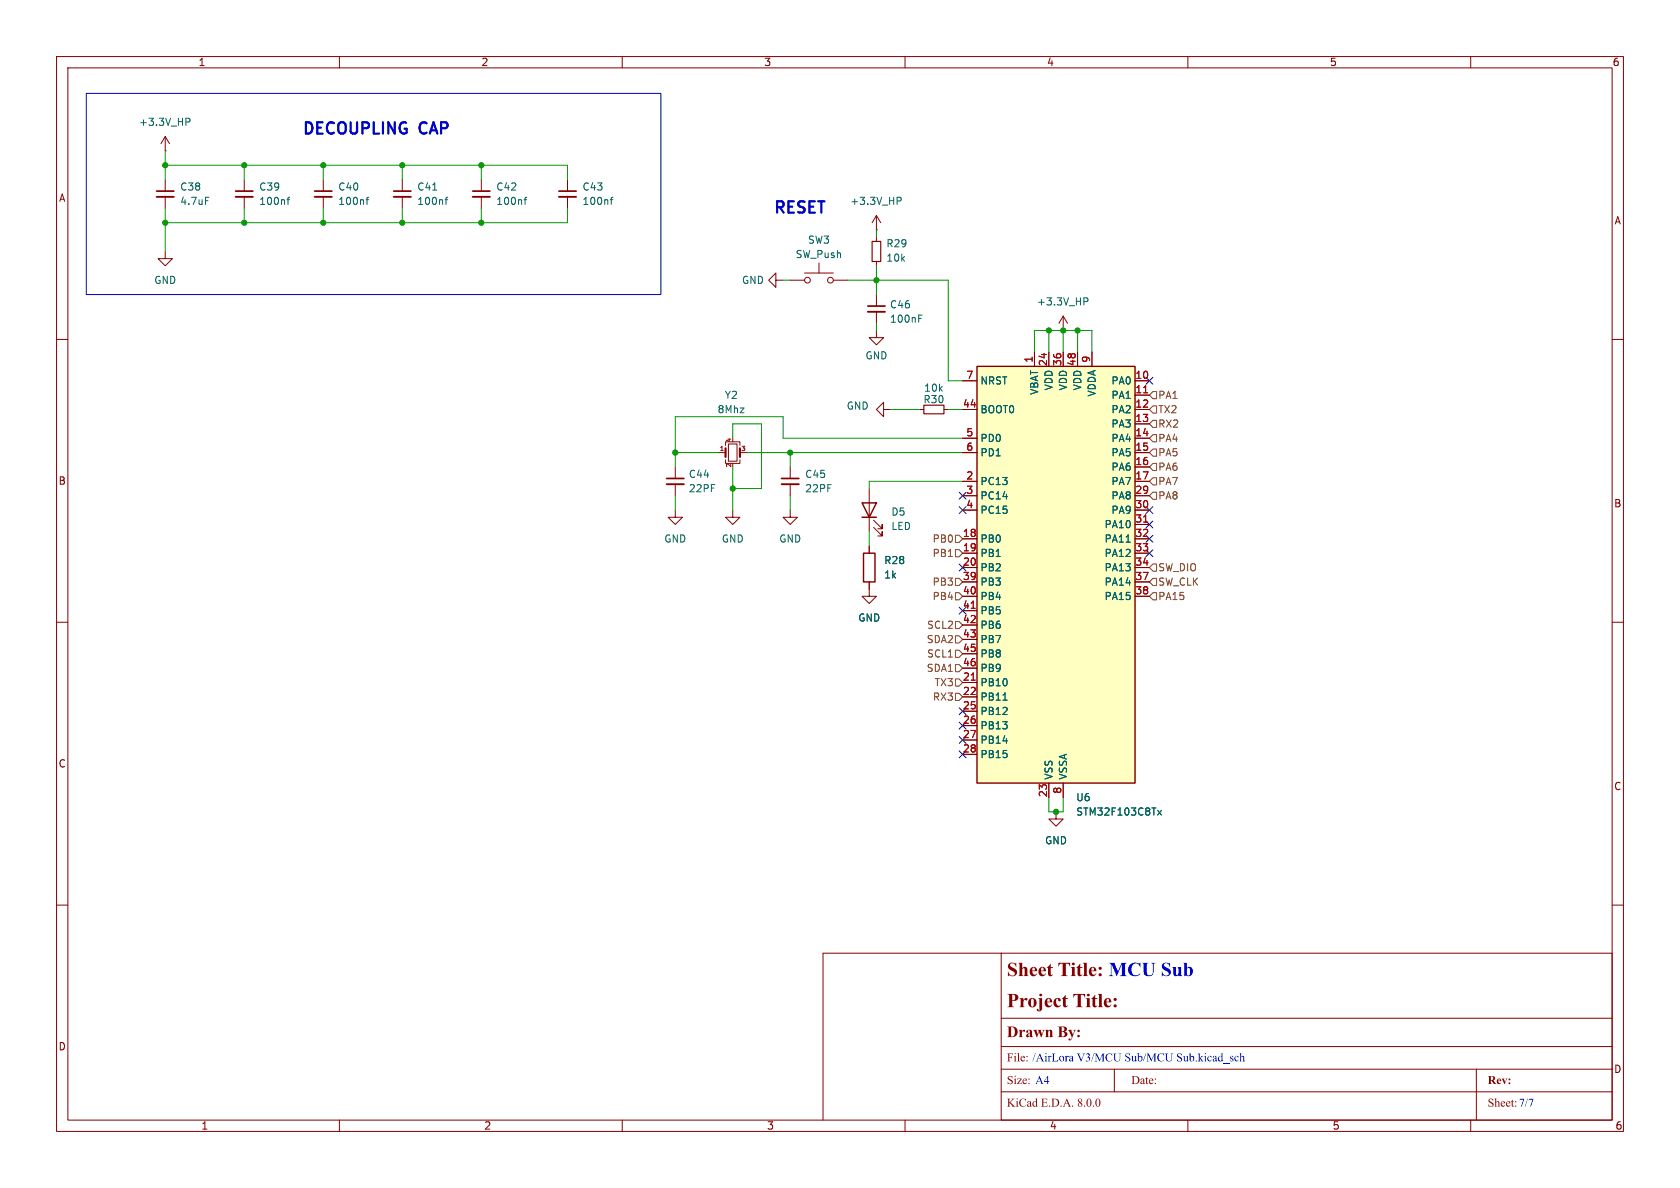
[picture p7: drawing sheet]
<svg xmlns="http://www.w3.org/2000/svg" width="297mm" height="210mm" viewBox="0 0 297 210" stroke-linecap="round" stroke-linejoin="round" font-family="sans-serif">
<g fill="none" stroke="#840000" stroke-width=".18">
<path d="M10 10h277v190h-277zM12 12h273v186h-273zM60 10v2M110 10v2M160 10v2M210 10v2M260 10v2M10 60h2M154.9 58.4v1.3h1.3l-1.3 1.3-1.2-1.3h1.2M285 60h2M129.5 90.2v1.2h1.3l-1.3 1.3-1.2-1.3h1.2M153.7 96.5v1.3"/>
<path d="M10 110h2M153.7 102.9v2.5h1.2l-1.2 1.3-1.3-1.3h1.3M285 110h2M10 160h2M285 160h2M177 168.5h108v29.5h-108zM177 180h108M177 168.5h-31.5v29.5M60 198v2M110 198v2M160 198v2M177 193h108"/>
<path d="M177 189h108M177 185h108M197 189v4M210 198v2M260 198v2M261 189v9"/>
</g>
<path d="M152.7 97.8h2v5.1h-2z" fill="none" stroke="#840000" stroke-width=".25"/>
<path d="M172.7 64.8h28v73.6h-28z" fill="#ffffc2"/>
<path d="M172.7 64.8h28v73.6h-28zM152.4 88.9h2.5l-1.2 2.5zM152.4 91.4h2.5" fill="none" stroke="#840000" stroke-width=".25"/>
<g fill="none" stroke="#840000" stroke-width=".18">
<path d="M29.2 26.7h.1M29.2 24.1v2.6M29.2 31.8v2M29.2 34.8v2M29.2 24.1l-.8 1.3M29.2 24.1l.8 1.3M43.2 31.8v2M43.2 34.8v2M57.1 31.8v2M57.1 34.8v2M71.1 31.8v2M71.1 34.8v2"/>
<path d="M85.1 31.8v2M85.1 34.8v2M100.3 31.8v2M100.3 34.8v2M154.9 38.1v2.5M154.9 38.1l-.7 1.3M154.9 38.1l.8 1.3M29.2 44.5v1.2h1.3l-1.3 1.3-1.3-1.3h1.3M137.2 49.5v-1.2l-1.3 1.2 1.3 1.3v-1.3h1.2M139.7 49.5h2.5M142.2 48.3h5.1M144.8 46.5v1.8"/>
<path d="M147.3 49.5h2.6M154.9 40.6h.1M154.9 41.9v.8M154.9 46.2v.8M154.9 52.1v2M154.9 55.1v2.1M188 58.4h.1M188 55.9v2.5M188 55.9l-.8 1.3M188 55.9l.7 1.3M128.3 78.7v-.6h2.5v.6M128.8 78.5h1.5v3h-1.5z"/>
<path d="M156.2 72.4v-1.3l-1.3 1.3 1.3 1.3v-1.3h1.3M162.6 72.4h.7M166.9 72.4h.7M170.2 67.3h2.5M170.2 72.4h2.5M170.2 77.5h2.5M182.9 62.2v2.6M185.4 62.2v2.6M188 62.2v2.6M190.5 62.2v2.6M193 62.2v2.6M200.7 67.3h2.5"/>
<path d="M200.7 69.9h2.5M200.7 72.4h2.5M200.7 74.9h2.5M200.7 77.5h2.5M119.4 90.2v1.2h1.2l-1.2 1.3-1.3-1.3h1.3M119.4 82.6v2M119.4 85.6v2M127 80h1.3M128.3 81.3v.6h2.5v-.6M130.8 80h1.3M139.7 90.2v1.2h1.3l-1.3 1.3-1.3-1.3h1.3M139.7 82.6v2"/>
<path d="M139.7 85.6v2M153.7 86.4v7.6M153.7 96.5v1.3M154.4 93.2l1.6 1.5v-.7v.7h-.8M154.4 91.9l1.6 1.6v-.8v.8h-.8M170.2 80h2.5M170.2 85.1h2.5M170.2 95.3h2.5M170.2 97.8h2.5M170.2 87.6h2.5M170.2 90.2h2.5M200.7 80h2.5"/>
<path d="M200.7 82.6h2.5M200.7 85.1h2.5M200.7 95.3h2.5M200.7 97.8h2.5M200.7 87.6h2.5M200.7 90.2h2.5M200.7 92.7h2.5M153.7 102.9v1.2M170.2 100.3h2.5M170.2 102.9h2.5M170.2 105.4h2.5M170.2 108h2.5"/>
<path d="M170.2 110.5h2.5M170.2 113h2.5M170.2 115.6h2.5M170.2 118.1h2.5M200.7 100.3h2.5M200.7 102.9h2.5M200.7 105.4h2.5M170.2 120.7h2.5M170.2 123.2h2.5M170.2 125.7h2.5M170.2 128.3h2.5M170.2 130.8h2.5"/>
<path d="M170.2 133.4h2.5M185.4 138.4v2.6M188 138.4v2.6M186.7 143.5v1.3h1.3l-1.3 1.3-1.3-1.3h1.3"/>
<circle cx="142.7" cy="49.5" r=".51"/>
<circle cx="146.8" cy="49.5" r=".51"/>
</g>
<path d="M202.2 69.4h.7M202.2 92.3h.7M171.7 107.5h.7M171.7 120.2h.7" fill="none" stroke="#a90000" stroke-width=".18"/>
<g fill="none" stroke="#006464" stroke-width=".18">
<path d="M32.9 20.9h.5l.2 .2-.1 .4-.6 .1M36.3 34.9h.6M50.7 35.3h.5M51.2 34.9l-.3 .2v1M64.7 35.3h.5M65.2 34.9l-.3 .2v1M76.5 33.6h.7M78.7 35.3h.5M79.2 34.9l-.3 .2v1M92.6 35.3h.5M93.1 34.9l-.3 .2v1M107.9 35.3h.5"/>
<path d="M108.4 34.9l-.3 .2v1M158.6 34.9h.5l.2 .2-.1 .4h-.6M162.4 56.3h.4M162.4 55.7h.6M191.6 52.6h.5l.2 .3-.1 .4h-.6M199.1 95.8h.7M177.3 123.8h.7M204.7 143.2l.6 .9M205.3 143.2l-.6 .9"/>
</g>
<path d="M128.3 79.2v1.6M130.8 79.2v1.6" fill="none" stroke="#840000" stroke-width=".38"/>
<path d="M27.7 34.8h3M41.7 34.8h3M55.6 34.8h3.1M69.6 34.8h3M83.6 34.8h3M98.8 34.8h3.1M153.4 55.1h3.1M117.9 85.6h3M138.2 85.6h3" fill="none" stroke="#840000" stroke-width=".33"/>
<path d="M27.7 33.8h3M41.7 33.8h3M55.6 33.8h3.1M69.6 33.8h3M83.6 33.8h3M98.8 33.8h3.1M153.4 54.1h3.1M117.9 84.6h3M138.2 84.6h3" fill="none" stroke="#840000" stroke-width=".3"/>
<path d="M154.2 42.7h1.5v3.5h-1.5zM163.3 71.6h3.6v1.6h-3.6z" fill="none" stroke="#840000" stroke-width=".2"/>
<g fill="none" stroke="#725600" stroke-width=".18">
<path d="M203.8 74.3h.7v1.3h-.7l-.6-.7zM203.8 79.4h.7v1.2h-.7l-.6-.6zM203.8 69.2h.7v1.3h-.7l-.6-.6zM203.8 71.8h.7v1.2h-.7l-.6-.6zM203.8 76.8h.7v1.3h-.7l-.6-.6zM168.9 94.6h.6l.7 .7-.7 .6h-.6zM168.9 97.2h.6l.7 .6-.7 .6h-.6zM203.8 84.5h.7v1.2h-.7l-.6-.6zM203.8 81.9h.7v1.3h-.7l-.6-.6zM203.8 87h.7v1.3h-.7l-.6-.7zM203.8 99.7h.7v1.3h-.7l-.6-.7zM168.9 102.2h.6l.7 .7-.7 .6h-.6z"/>
<path d="M168.9 114.9h.6l.7 .7-.7 .6h-.6zM168.9 112.4h.6l.7 .6-.7 .7h-.6zM168.9 117.5h.6l.7 .6-.7 .6h-.6zM168.9 109.9h.6l.7 .6-.7 .6h-.6zM168.9 104.8h.6l.7 .6-.7 .6h-.6zM203.8 104.8h.7v1.2h-.7l-.6-.6zM203.8 102.2h.7v1.3h-.7l-.6-.6zM168.9 122.6h.6l.7 .6-.7 .6h-.6zM168.9 120h.6l.7 .7-.7 .6h-.6z"/>
</g>
<path d="M15.2 16.5h101.6v35.6h-101.6z" fill="none" stroke="#0000c2" stroke-width=".18"/>
<g fill="none" stroke="#009600" stroke-width=".18">
<path d="M29.2 29.2h71.1v2.6M29.2 26.7v5.1M29.2 36.8v7.7M43.2 29.2v2.6M43.2 36.8v2.6M57.1 29.2v2.6M57.1 36.8v2.6M71.1 29.2v2.6M71.1 36.8v2.6M85.1 29.2v2.6M85.1 36.8v2.6M100.3 36.8v2.6h-71.1"/>
<path d="M138.4 49.5h1.3M149.9 49.5h17.7v17.8h2.6M154.9 40.6v1.3M154.9 47v5.1M154.9 57.2v1.2M185.4 58.4v3.8M188 58.4v3.8M190.5 58.4v3.8M129.5 77.5v-2.6h5.1v11.5h-5.1M157.5 72.4h5.1M167.6 72.4h2.6M170.2 77.5h-31.8v-3.8h-19v8.9"/>
<path d="M182.9 62.2v-3.8h10.1v3.8M119.4 87.6v2.6M119.4 80h7.6M129.5 82.6v7.6M132.1 80h38.1M139.7 80v2.6M139.7 87.6v2.6M153.7 94v2.5M170.2 85.1h-16.5v1.3M185.4 141v2.5h2.6v-2.5"/>
</g>
<g fill="none" stroke="#000084" stroke-width=".18">
<path d="M202.6 66.7l1.2 1.2M203.8 66.7l-1.2 1.2M169.6 99.7l1.2 1.2M169.6 89.6l1.2 1.2M169.6 87l1.2 1.2M170.8 99.7l-1.2 1.2M170.8 89.6l-1.2 1.2M170.8 87l-1.2 1.2M202.6 94.6l1.2 1.3M202.6 97.2l1.2 1.2M202.6 92.1l1.2 1.2M202.6 89.6l1.2 1.2"/>
<path d="M203.8 97.2l-1.2 1.2M203.8 94.6l-1.2 1.3M203.8 92.1l-1.2 1.2M203.8 89.6l-1.2 1.2M169.6 107.3l1.2 1.3M170.8 107.3l-1.2 1.3M169.6 132.7l1.2 1.3M169.6 130.2l1.2 1.2M169.6 127.7l1.2 1.2M169.6 125.1l1.2 1.2M170.8 132.7l-1.2 1.3M170.8 130.2l-1.2 1.2"/>
<path d="M170.8 127.7l-1.2 1.2M170.8 125.1l-1.2 1.2"/>
</g>
<g fill="#009600" stroke="#009600" stroke-width=".18">
<circle cx="139.7" cy="80" r=".46"/>
<circle cx="119.4" cy="80" r=".46"/>
<circle cx="129.5" cy="86.4" r=".46"/>
<circle cx="186.7" cy="143.5" r=".46"/>
<circle cx="154.9" cy="49.5" r=".46"/>
<circle cx="185.4" cy="58.4" r=".46"/>
<circle cx="188" cy="58.4" r=".46"/>
<circle cx="190.5" cy="58.4" r=".46"/>
<circle cx="85.1" cy="29.2" r=".46"/>
<circle cx="85.1" cy="39.4" r=".46"/>
<circle cx="71.1" cy="39.4" r=".46"/>
<circle cx="43.2" cy="29.2" r=".46"/>
<circle cx="57.1" cy="39.4" r=".46"/>
<circle cx="43.2" cy="39.4" r=".46"/>
<circle cx="57.1" cy="29.2" r=".46"/>
<circle cx="71.1" cy="29.2" r=".46"/>
<circle cx="29.2" cy="39.4" r=".46"/>
<circle cx="29.2" cy="29.2" r=".46"/>
</g>
<g font-size="3.5" fill="#840000">
<text x="178" y="173.5">SheetTitle: MCU Sub</text>
<text x="178" y="179">ProjectTitle:</text>
</g>
<g font-size="2.8" fill="#0000c2">
<text x="53.3" y="23.9">DECOUPLING</text>
<text x="74.3" y="23.9">CAP</text>
<text x="136.7" y="37.9">RESET</text>
</g>
<text font-size="2.8" fill="#840000" x="178" y="184.1">DrawnBy:</text>
<g font-size="2.1" fill="#00f">
<text x="178" y="188.2">File: /AirLora V3/MCU Sub/MCUSub.kicad_sch</text>
<text x="178" y="192.2">Size: A4</text>
<text x="263" y="196.2">Sheet:7/7</text>
</g>
<g font-size="2.1" fill="#840000">
<text x="178" y="196.2">KiCadE.D.A. 8.0.0</text>
<text x="200" y="192.2">Date:</text>
<text x="263" y="192.2">Rev:</text>
</g>
<g font-size="1.8" fill="#840000">
<text x="35" y="11.9">1</text>
<text x="85" y="11.9">2</text>
<text x="135" y="11.9">3</text>
<text x="185" y="11.9">4</text>
<text x="235" y="11.9">5</text>
<text x="285" y="11.9">6</text>
<text x="10.3" y="35.9">A</text>
<text x="285.3" y="39.9">A</text>
<text x="10.3" y="85.9">B</text>
<text x="285.3" y="89.9">B</text>
<text x="10.3" y="135.9">C</text>
<text x="285.3" y="139.9">C</text>
<text x="10.3" y="185.9">D</text>
<text x="285.3" y="189.9">D</text>
<text x="35.5" y="199.9">1</text>
<text x="85.5" y="199.9">2</text>
<text x="135.5" y="199.9">3</text>
<text x="185.5" y="199.9">4</text>
<text x="235.5" y="199.9">5</text>
<text x="285.5" y="199.9">6</text>
</g>
<g font-size="1.8" fill="#006464">
<text x="24.5" y="22.5">+3.3V_HP</text>
<text x="31.8" y="33.9">C38</text>
<text x="45.7" y="33.9">C39</text>
<text x="59.7" y="33.9">C40</text>
<text x="73.7" y="33.9">C41</text>
<text x="87.6" y="33.9">C42</text>
<text x="102.9" y="33.9">C43</text>
<text x="31.8" y="36.4">4.7uF</text>
<text x="45.7" y="36.4">100nf</text>
<text x="59.7" y="36.4">100nf</text>
<text x="73.7" y="36.4">100nf</text>
<text x="87.6" y="36.4">100nf</text>
<text x="102.9" y="36.4">100nf</text>
<text x="150.2" y="36.4">+3.3V_HP</text>
<text x="140.6" y="45.8">SW_Push</text>
<text x="142.7" y="43.3">SW3</text>
<text x="156.6" y="46.5">10k</text>
<text x="156.6" y="43.9">R29</text>
<text x="27.2" y="50.4">GND</text>
<text x="131.1" y="50.4">GND</text>
<text x="157.2" y="57.3">100nF</text>
<text x="157.2" y="54.7">C46</text>
<text x="183.2" y="54.2">+3.3V_HP</text>
<text x="152.9" y="63.7">GND</text>
<text x="128" y="70.7">Y2</text>
<text x="163.2" y="71.5">R30</text>
<text x="163.3" y="69.4">10k</text>
<text x="173.2" y="68.2">NRST</text>
<text x="183.7" y="69.9" transform="rotate(-90 183.7 69.9)">VBAT</text>
<text x="186.3" y="69.1" transform="rotate(-90 186.3 69.1)">VDD</text>
<text x="188.8" y="69.1" transform="rotate(-90 188.8 69.1)">VDD</text>
<text x="191.4" y="69.1" transform="rotate(-90 191.4 69.1)">VDD</text>
<text x="193.9" y="70.2" transform="rotate(-90 193.9 70.2)">VDDA</text>
<text x="196.4" y="68.2">PA0</text>
<text x="196.4" y="70.7">PA1</text>
<text x="126.8" y="73.3">8Mhz</text>
<text x="149.6" y="72.6">GND</text>
<text x="173.2" y="73.3">BOOT0</text>
<text x="196.4" y="73.3">PA2</text>
<text x="196.4" y="75.8">PA3</text>
<text x="173.2" y="78.3">PD0</text>
<text x="173.2" y="80.9">PD1</text>
<text x="196.4" y="78.3">PA4</text>
<text x="196.4" y="80.9">PA5</text>
<text x="196.4" y="83.4">PA6</text>
<text x="121.7" y="84.7">C44</text>
<text x="121.7" y="87.2">22PF</text>
<text x="142.2" y="84.7">C45</text>
<text x="142.2" y="87.2">22PF</text>
<text x="173.2" y="86">PC13</text>
<text x="173.2" y="88.5">PC14</text>
<text x="196.4" y="86">PA7</text>
<text x="196.4" y="88.5">PA8</text>
<text x="157.5" y="91.4">D5</text>
<text x="157.5" y="93.9">LED</text>
<text x="173.2" y="91">PC15</text>
<text x="195.2" y="93.6">PA10</text>
<text x="196.4" y="91">PA9</text>
<text x="117.3" y="96.1">GND</text>
<text x="127.5" y="96.1">GND</text>
<text x="137.7" y="96.1">GND</text>
<text x="156.2" y="99.9">R28</text>
<text x="173.2" y="96.1">PB0</text>
<text x="173.2" y="98.7">PB1</text>
<text x="173.2" y="101.2">PB2</text>
<text x="195.2" y="96.1">PA11</text>
<text x="195.2" y="98.7">PA12</text>
<text x="195.2" y="101.2">PA13</text>
<text x="156.2" y="102.5">1k</text>
<text x="173.2" y="103.7">PB3</text>
<text x="173.2" y="106.3">PB4</text>
<text x="195.2" y="103.7">PA14</text>
<text x="195.2" y="106.3">PA15</text>
<text x="151.6" y="110.1">GND</text>
<text x="173.2" y="108.8">PB5</text>
<text x="173.2" y="111.4">PB6</text>
<text x="173.2" y="113.9">PB7</text>
<text x="173.2" y="116.4">PB8</text>
<text x="173.2" y="119">PB9</text>
<text x="173.2" y="121.5">PB10</text>
<text x="173.2" y="124.1">PB11</text>
<text x="173.2" y="126.6">PB12</text>
<text x="173.2" y="129.1">PB13</text>
<text x="173.2" y="131.7">PB14</text>
<text x="173.2" y="134.2">PB15</text>
<text x="186.3" y="137.9" transform="rotate(-90 186.3 137.9)">VSS</text>
<text x="188.8" y="137.9" transform="rotate(-90 188.8 137.9)">VSSA</text>
<text x="190.2" y="141.8">U6</text>
<text x="184.7" y="149.5">GND</text>
<text x="190.2" y="144.4">STM32F103C8Tx</text>
</g>
<g font-size="1.8" fill="#a90000">
<text x="182.6" y="64.2" transform="rotate(-90 182.6 64.2)">1</text>
<text x="185.2" y="64.8" transform="rotate(-90 185.2 64.8)">24</text>
<text x="187.7" y="64.8" transform="rotate(-90 187.7 64.8)">36</text>
<text x="190.2" y="64.8" transform="rotate(-90 190.2 64.8)">48</text>
<text x="192.8" y="64.2" transform="rotate(-90 192.8 64.2)">9</text>
<text x="170.7" y="67.1">7</text>
<text x="200.6" y="67.1">10</text>
<text x="200.6" y="69.6">11</text>
<text x="170.1" y="72.1">44</text>
<text x="170.7" y="77.2">5</text>
<text x="200.6" y="72.1">12</text>
<text x="200.6" y="74.7">13</text>
<text x="200.6" y="77.2">14</text>
<text x="170.7" y="79.8">6</text>
<text x="200.6" y="79.8">15</text>
<text x="200.6" y="82.3">16</text>
<text x="170.7" y="84.8">2</text>
<text x="170.7" y="87.4">3</text>
<text x="170.7" y="89.9">4</text>
<text x="200.6" y="84.8">17</text>
<text x="200.6" y="87.4">29</text>
<text x="200.6" y="89.9">30</text>
<text x="170.1" y="95">18</text>
<text x="200.6" y="92.5">31</text>
<text x="200.6" y="95">32</text>
<text x="170.1" y="97.5">19</text>
<text x="170.1" y="100.1">20</text>
<text x="200.6" y="97.5">33</text>
<text x="200.6" y="100.1">34</text>
<text x="170.1" y="102.6">39</text>
<text x="170.1" y="105.2">40</text>
<text x="170.1" y="107.7">41</text>
<text x="200.6" y="102.6">37</text>
<text x="200.6" y="105.2">38</text>
<text x="170.1" y="110.2">42</text>
<text x="170.1" y="112.8">43</text>
<text x="170.1" y="115.3">45</text>
<text x="170.1" y="117.9">46</text>
<text x="170.1" y="120.4">21</text>
<text x="170.1" y="122.9">22</text>
<text x="170.1" y="125.5">25</text>
<text x="170.1" y="128">26</text>
<text x="170.1" y="130.6">27</text>
<text x="170.1" y="133.1">28</text>
<text x="185.2" y="141" transform="rotate(-90 185.2 141)">23</text>
<text x="187.7" y="140.4" transform="rotate(-90 187.7 140.4)">8</text>
</g>
<g font-size="1.8" fill="#725600">
<text x="204.7" y="70.7">PA1</text>
<text x="204.7" y="75.8">RX2</text>
<text x="204.7" y="73.3">TX2</text>
<text x="204.7" y="83.4">PA6</text>
<text x="204.7" y="80.9">PA5</text>
<text x="204.7" y="78.3">PA4</text>
<text x="204.7" y="86">PA7</text>
<text x="204.7" y="88.5">PA8</text>
<text x="164.8" y="96.1">PB0</text>
<text x="164.8" y="98.7">PB1</text>
<text x="204.7" y="101.2">SW_DIO</text>
<text x="164.8" y="103.7">PB3</text>
<text x="164.8" y="106.3">PB4</text>
<text x="204.7" y="106.3">PA15</text>
<text x="204.7" y="103.7">SW_CLK</text>
<text x="163.7" y="113.9">SDA2</text>
<text x="163.8" y="111.4">SCL2</text>
<text x="163.7" y="119">SDA1</text>
<text x="163.8" y="116.4">SCL1</text>
<text x="164.8" y="124.1">RX3</text>
<text x="165.1" y="121.5">TX3</text>
</g>
<g font-size="1.1" fill="#a90000">
<text x="127.1" y="79.8">1</text>
<text x="129.3" y="82.7" transform="rotate(-90 129.3 82.7)">2</text>
<text x="129.3" y="78.3" transform="rotate(-90 129.3 78.3)">4</text>
<text x="130.9" y="79.8">3</text>
</g>
</svg>
